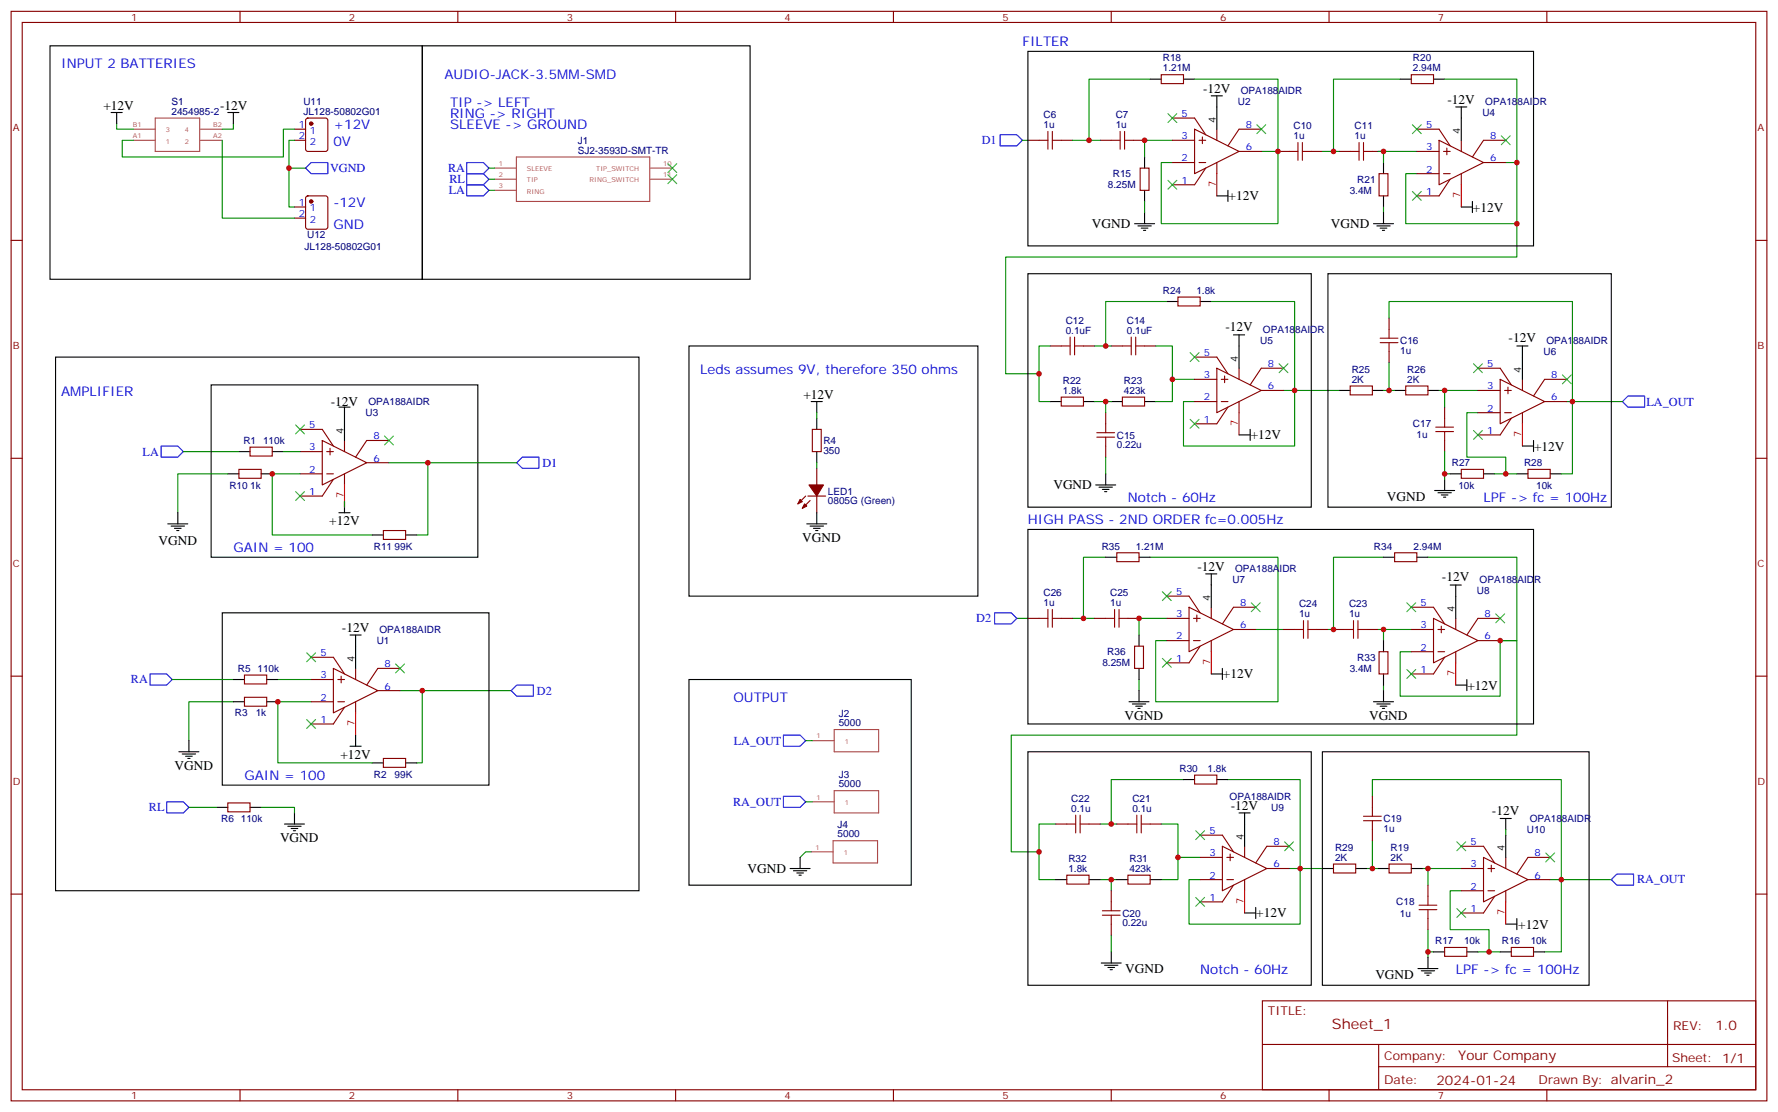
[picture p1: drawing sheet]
<svg xmlns="http://www.w3.org/2000/svg" width="564mm" height="353mm" viewBox="0 0 564 353" stroke-linecap="round" stroke-linejoin="round" font-family="sans-serif">
<g fill="none" stroke="#870000" stroke-width=".35">
<path d="M3.5 3.6h557.4v345.7h-557.4zM7.1 7.1h550.3v338.7h-550.3zM76.2 3.6v3.5M145.3 3.6v3.5M214.5 3.6v3.5M283.6 3.6v3.5M352.8 3.6v3.5M421.9 3.6v3.5M491.1 3.6v3.5M97.2 37.7l.5-.2h5.7l.6 .4 .1 9.4-.5 .7h-5.9l-.6-.4-.1-9.4zM368.7 23.7h7v2.8h-7zM372.2 37.5h7l3.6 5.3"/>
<path d="M448 23.7h7.1v2.8h-7.1zM93.5 44.5h3.5M93.5 41h3.5M326.3 44.5h3.5M336.9 44.5h3.5M349.2 44.5h3.6M359.8 44.5h3.6M361.9 53.3h2.9v7.1h-2.9zM372.2 44.5h7M372.2 51.6h7M379.2 41l14.1 7-14.1 7.1zM380.6 44.5h2.2"/>
<path d="M380.6 51.6h2.2M381.7 43.5v2.1M382.8 53.3l-3.6 5.3h-7M386.3 41v3.5M386.3 51.6v3.5M393.3 48h7.1M400.4 41h-7.1l-3.5 5.3M405.7 48h3.5M416.3 48h3.5M425.1 48h3.5M435.7 48h3.5M437.8 55.1h2.8v7.1h-2.8z"/>
<path d="M449.8 48h7M449.8 41h7l3.6 5.3M449.8 55.1h7M456.8 44.5l14.2 7.1-14.2 7zM458.3 48h2.1M458.3 55.1h2.1M459.3 47v2.1M460.4 56.9l-3.6 5.3h-7M463.9 44.5v3.5M463.9 55.1v3.5M471 51.6h7M478 44.5h-7l-3.6 5.3"/>
<path d="M3.5 76.3h3.6M93.5 65.7h3.5M93.5 69.2h3.5M97.2 62.4l.5-.2h5.7l.6 .4 .1 9.4-.5 .7h-5.9l-.6-.4-.1-9.4zM557.4 76.3h3.5M373.9 94.3h7.1v2.8h-7.1zM333.4 109.8h3.5M344 109.8h3.5M352.8 109.8h3.5M363.4 109.8h3.5M379.2 113.3h7.1l3.5 5.3M386.3 116.8l14.1 7.1-14.1 7.1z"/>
<path d="M388.8 119.3v2.1M393.3 116.8v3.6M407.5 116.8h-7.1l-3.5 5.3M441 101v3.5M441 111.5v3.6M469.2 116.8h7l3.6 5.3M95.2 136.2h7.1l3.5 5.3M102.3 139.8l14.1 7-14.1 7.1zM109.4 139.8v3.5M123.5 139.8h-7.1l-3.5 5.3M257.9 136.2h2.8v7.1h-2.8zM336.9 126h7.1v2.8h-7.1z"/>
<path d="M351 131v3.5M356.3 126h7.1v2.8h-7.1zM379.2 127.4h7.1M379.2 120.4h7.1M387.7 127.4h2.1M387.7 120.4h2.1M389.8 129.2l-3.5 5.3h-7.1M393.3 127.4v3.6M400.4 123.9h7.1M428.6 122.5h7.1v2.8h-7.1zM446.3 122.5h7v2.8h-7zM458.6 129.2v3.5"/>
<path d="M458.6 139.8v3.5M469.2 123.9h7M469.2 131h7M476.2 120.4l14.2 7-14.2 7.1zM477.7 123.9h2.1M477.7 131h2.1M478.7 122.8v2.2M479.8 132.7l-3.6 5.3h-7M483.3 120.4v3.5M483.3 131v3.5M490.4 127.4h7M497.4 120.4h-7l-3.6 5.3"/>
<path d="M3.5 145.4h3.6M75.8 148.9h7.1v2.9h-7.1zM79.4 141.9h7v2.8h-7zM95.2 150.4h7.1M95.2 143.3h7.1M103.7 150.4h2.1M103.7 143.3h2.1M104.8 142.2v2.2M105.8 152.1l-3.5 5.3h-7.1M109.4 150.4v3.5M116.4 146.8h7.1M255.8 157.4l-2.5 2.5"/>
<path d="M256.5 157.4h5.6M257.2 158.8l-2.5 2.5M259.3 148.6v5.3M259.3 157.4v5.3M351 141.5v3.6M463.9 148.9h7.1v2.9h-7.1zM485.1 148.9h7v2.9h-7zM557.4 145.4h3.5M121.7 168.3h7.1v2.9h-7.1zM354.5 175.4h7.1v2.8h-7.1zM442.7 175.4h7.1v2.8h-7.1zM326.3 196.2h3.5"/>
<path d="M336.9 196.2h3.5M347.5 196.2h3.5M358.1 196.2h3.5M370.4 196.2h7.1M370.4 189.2h7.1l3.5 5.3M377.5 192.7l14.1 7-14.1 7.1zM378.9 196.2h2.1M379.9 195.2v2.1M384.5 192.7v3.5M391.6 199.7h7M398.6 192.7h-7l-3.5 5.3M407.5 199.7h3.5"/>
<path d="M418 199.7h3.6M423.3 199.7h3.6M433.9 199.7h3.5M448 199.7h7.1M448 192.7h7.1l3.5 5.3M455.1 196.2l14.1 7.1-14.1 7zM456.5 199.7h2.1M457.6 198.7v2.1M462.1 196.2v3.5M476.2 196.2h-7l-3.5 5.3M3.5 214.6h3.6M77.6 214.2h7.1v2.8h-7.1z"/>
<path d="M98.8 215.6h7M98.8 208.6h7l3.6 5.3M105.8 212.1l14.1 7-14.1 7.1zM107.2 215.6h2.2M108.3 214.6v2.1M112.9 212.1v3.5M119.9 219.1h7.1M127 212.1h-7.1l-3.5 5.3M360.2 205h2.8v7.1h-2.8zM370.4 203.3h7.1M378.9 203.3h2.1M381 205l-3.5 5.3h-7.1"/>
<path d="M384.5 203.3v3.5M437.8 206.8h2.8v7.1h-2.8zM448 206.8h7.1M456.5 206.8h2.1M458.6 208.6l-3.5 5.3h-7.1M462.1 206.8v3.5M469.2 203.3h7M557.4 214.6h3.5M77.6 221.3h7.1v2.8h-7.1zM98.8 222.7h7M107.2 222.7h2.2M109.4 224.4l-3.6 5.3h-7"/>
<path d="M112.9 222.7v3.5M72.3 254.8h7.1v2.8h-7.1zM121.7 240.7h7.1v2.8h-7.1zM379.2 246h7.1v2.8h-7.1zM435.7 252.7v3.5M335.1 261.5h3.6M338.7 277.7h7v2.8h-7zM345.7 261.5h3.5M354.5 261.5h3.6M358.1 277.7h7v2.8h-7zM365.1 261.5h3.6M381 279.1h7.1"/>
<path d="M381 272.1h7.1M381 265h7.1l3.5 5.3M388.1 268.5l14.1 7.1-14.1 7zM389.5 279.1h2.1M389.5 272.1h2.1M390.5 271v2.1M395.1 268.5v3.6M395.1 279.1v3.5M402.2 275.6h7M409.2 268.5h-7l-3.6 5.3M423.3 274.2h7.1v2.8h-7.1zM435.7 263.2v3.6"/>
<path d="M441 274.2h7v2.8h-7zM463.9 268.5h7.1l3.5 5.3M463.9 275.6h7.1M471 272.1l14.1 7-14.1 7.1zM472.4 275.6h2.1M473.4 274.5v2.1M478 272.1v3.5M485.1 279.1h7M492.1 272.1h-7l-3.6 5.3M3.5 283.7h3.6M352.8 282.6v3.6M352.8 293.2v3.6"/>
<path d="M391.6 280.9l-3.5 5.3h-7.1M453.3 280.9v3.5M453.3 291.5v3.5M463.9 282.6h7.1M472.4 282.6h2.1M474.5 284.4l-3.5 5.3h-7.1M478 282.6v3.6M557.4 283.7h3.5M400.8 317.6h156.6v28.2h-156.6zM458.6 300.6h7.1v2.9h-7.1zM479.8 300.6h7v2.9h-7zM529.4 317.6v20.9"/>
<path d="M400.8 331.4h156.5M437.7 338.5h119.6M437.7 331.4v14.1M76.2 345.8v3.5M145.3 345.8v3.5M214.5 345.8v3.5M283.6 345.8v3.5M352.8 345.8v3.5M421.9 345.8v3.5M491.1 345.8v3.5"/>
</g>
<g fill="none" stroke="#00f" stroke-width=".35">
<path d="M97 53.3l1.8-1.7h5.3v3.5h-5.3zM148.2 51.6h5.3l1.7 1.7-1.7 1.8h-5.3zM148.2 58.6h5.3l1.7 1.8-1.7 1.8h-5.3zM148.2 55.1h5.3l1.7 1.8-1.7 1.7h-5.3zM317.5 42.8h5.3l1.8 1.7-1.8 1.8h-5.3zM516.8 125.7h5.3v3.5h-5.3l-1.7-1.8zM51.2 141.5h5.2l1.8 1.8-1.8 1.8h-5.2zM165.8 145.1h5.3v3.5h-5.3l-1.8-1.8zM315.7 194.5h5.3l1.8 1.7-1.8 1.8h-5.3zM47.6 213.9h5.3l1.8 1.7-1.8 1.8h-5.3zM164 217.4h5.3v3.5h-5.3l-1.7-1.8zM248.7 233.3h5.3l1.8 1.7-1.8 1.8h-5.3z"/>
<path d="M52.9 254.4h5.3l1.8 1.8-1.8 1.8h-5.3zM248.7 252.7h5.3l1.8 1.7-1.8 1.8h-5.3zM511.5 279.1l1.8-1.7h5.3v3.5h-5.3z"/>
</g>
<g fill="none" stroke="#a10000" stroke-width=".35">
<path d="M329.8 44.5h2.9M332.7 41.7v5.6M334.1 44.5h2.8M334.1 41.7v5.6M352.8 44.5h2.8M355.6 41.7v5.6M357 44.5h2.8M357 41.7v5.6M409.2 48h2.8M412 45.2v5.7M413.5 48h2.8M413.5 45.2v5.7"/>
<path d="M428.6 48h2.8M431.4 45.2v5.7M432.9 48h2.8M432.9 45.2v5.7M336.9 109.8h2.8M339.7 107v5.6M341.1 109.8h2.9M341.1 107v5.6M356.3 109.8h2.8M359.1 107v5.6M360.5 109.8h2.9M360.5 107v5.6"/>
<path d="M438.1 108.7h5.7M438.1 107.3h5.7M441 104.5v2.8M441 108.7v2.8M348.2 138.7h5.6M348.2 137.3h5.6M351 134.5v2.8M351 138.7v2.8M455.8 136.9h5.6M455.8 135.5h5.6M458.6 132.7v2.8M458.6 136.9v2.9"/>
<path d="M329.8 196.2h2.9M332.7 193.4v5.6M334.1 193.4v5.6M334.1 196.2h2.8M351 196.2h2.8M353.8 193.4v5.6M355.2 196.2h2.9M355.2 193.4v5.6M411 199.7h2.8M413.8 196.9v5.7M415.2 199.7h2.8M415.2 196.9v5.7"/>
<path d="M426.9 199.7h2.8M429.7 196.9v5.7M431.1 199.7h2.8M431.1 196.9v5.7M341.5 258.7v5.6M342.9 258.7v5.6M360.9 258.7v5.6M362.3 258.7v5.6M432.9 259h5.6M435.7 256.2v2.8M338.7 261.5h2.8M342.9 261.5h2.8"/>
<path d="M358.1 261.5h2.8M362.3 261.5h2.8M432.9 260.4h5.6M435.7 260.4v2.8M350 290.4h5.6M350 289h5.6M352.8 286.2v2.8M352.8 290.4v2.8M450.5 288.6h5.6M450.5 287.2h5.6M453.3 284.4v2.8M453.3 288.6v2.9"/>
</g>
<g fill="none" stroke="#000" stroke-width=".35">
<path d="M15.9 14.5h118.2v74.1h-118.2zM134.1 14.5h104v74.1h-104zM326.3 16.3h160.5v61.7h-160.5zM35.3 35.7h3.5M37 35.7v3.5M72.3 35.7h3.5M74.1 35.7v3.5M365.1 25.1h3.6M375.7 25.1h3.5M384.5 30.4h3.6M386.3 30.4v10.6M444.5 25.1h3.5"/>
<path d="M455.1 25.1h3.5M462.1 33.9h3.6M463.9 33.9v10.6M363.4 49.8v3.5M439.2 51.6v3.5M360.2 71h6.3M361.2 71.7h4.3M362.3 72.4h2.1M363 73.1h.7M363.4 60.4v3.5M363.4 67.5v3.5M386.3 62.2h3.5"/>
<path d="M389.8 60.4v3.5M436 71h6.4M437.1 71.7h4.2M438.1 72.4h2.2M438.9 73.1h.7M439.2 62.2v3.5M439.2 67.5v3.5M463.9 65.7h3.5M467.4 63.9v3.6M326.3 86.9h90v74h-90zM370.4 95.7h3.5M381 95.7h3.5"/>
<path d="M421.6 86.9h89.9v74h-89.9zM17.6 113.3h185.2v169.3h-185.2zM218.7 109.8h91.7v79.4h-91.7zM391.6 106.3h3.5M393.3 106.3v10.5M481.5 109.8h3.6M483.3 109.8v10.6M67 122.1h84.7v54.7h-84.7zM107.6 129.2h3.5M109.4 129.2v10.6M257.5 127.4h3.6M259.3 127.4v3.6"/>
<path d="M259.3 132.7v3.5M333.4 127.4h3.5M344 127.4h3.5M352.8 127.4h3.5M363.4 127.4h3.5M393.3 138h3.6M396.9 136.2v3.6M425.1 123.9h3.5M435.7 123.9h3.5M442.7 123.9h3.6M453.3 123.9h3.5M486.8 139.8v3.5"/>
<path d="M72.3 150.4h3.5M75.8 143.3h3.6M82.9 150.4h3.5M86.4 143.3h3.6M109.4 159.2v3.5M259.3 143.3v3.5M347.8 153.9h6.4M348.9 154.6h4.2M350 155.3h2.1M350.7 156h.7M351 150.4v3.5M455.4 155.6h6.4"/>
<path d="M456.5 156.4h4.2M457.6 157.1h2.1M458.3 157.8h.7M458.6 152.1v3.5M460.4 150.4h3.5M471 150.4h3.5M481.5 150.4h3.6M483.3 141.5h3.5M492.1 150.4h3.6M53.3 166.2h6.3M54.3 166.9h4.3M55.4 167.6h2.1"/>
<path d="M56.1 168.3h.7M56.4 162.7v3.5M107.6 162.7h3.5M118.2 169.8h3.5M128.8 169.8h3.5M256.1 166.2h6.4M257.2 166.9h4.2M258.2 167.6h2.1M258.9 168.3h.7M259.3 162.7v3.5M326.3 168h160.5v61.7h-160.5zM351 176.8h3.5"/>
<path d="M361.6 176.8h3.5M439.2 176.8h3.5M449.8 176.8h3.5M70.6 194.5h84.6v54.6h-84.6zM382.8 182.1h3.5M384.5 182.1v10.6M460.4 185.6h3.5M462.1 185.6v10.6M74.1 215.6h3.5M84.7 215.6h3.5M111.1 201.5h3.6M112.9 201.5v10.6"/>
<path d="M218.7 215.6h70.6v65.3h-70.6zM361.6 201.5v3.5M361.6 212.1v3.5M361.6 219.1v3.6M384.5 213.9h3.6M388.1 212.1v3.5M439.2 203.3v3.5M439.2 213.9v3.5M439.2 219.1v3.6M462.1 217.4h3.6M465.7 215.6v3.5M56.8 238.5h6.3"/>
<path d="M57.9 239.3h4.2M58.9 240h2.1M60 235v3.5M74.1 222.7h3.5M84.7 222.7h3.5M111.1 236.8h3.6M112.9 233.3v3.5M326.3 238.5h90v74.1h-90zM358.4 222.7h6.4M359.5 223.4h4.2M360.5 224.1h2.2M361.2 224.8h.7"/>
<path d="M419.8 238.5h84.7v74.1h-84.7zM436 222.7h6.4M437.1 223.4h4.2M438.1 224.1h2.2M438.9 224.8h.7M59.6 240.7h.7M68.8 256.2h3.5M79.4 256.2h3.5M93.5 258v3.5M118.2 242.1h3.5M128.8 242.1h3.5M375.7 247.4h3.5"/>
<path d="M386.3 247.4h3.5M393.3 258h3.6M395.1 258v10.5M476.2 259.7h3.6M478 259.7v3.5M90.3 261.5h6.4M91.4 262.2h4.2M92.4 262.9h2.1M93.1 263.6h.7M250.8 275.6h6.4M251.9 276.3h4.2M252.9 277h2.2"/>
<path d="M253.6 277.7h.8M254 272.1v3.5M335.1 279.1h3.6M345.7 279.1h3.5M354.5 279.1h3.6M365.1 279.1h3.6M419.8 275.6h3.5M430.4 275.6h3.5M437.4 275.6h3.6M448 275.6h3.6M478 265v7.1M395.1 289.7h3.5"/>
<path d="M398.6 287.9v3.6M478 293.2h3.5M481.5 291.5v3.5M349.6 305.6h6.4M350.7 306.3h4.2M351.7 307h2.1M352.4 307.7h.7M352.8 302v3.6M450.1 307.3h6.4M451.2 308h4.2M452.3 308.8h2.1M453 309.5h.7"/>
<path d="M453.3 303.8v3.5M455.1 302h3.5M465.7 302h3.5M476.2 302h3.6M486.8 302h3.6"/>
</g>
<g fill="none" stroke="#008700" stroke-width=".35">
<path d="M37 39.2v1.8h5.3M74.1 39.2v1.8h-3.5M365.1 25.1h-19.4v19.4M379.2 25.1h26.5v45.9h-37v-19.4h3.5M444.5 25.1h-21.2v22.9M458.6 25.1h22.9v26.5M70.6 44.5v24.7h22.9M91.7 53.3h5.3M93.5 44.5h-1.8v21.2h1.8M93.5 41h-3.5v8.8h-51.2v-5.3h3.5M155.2 53.3h1.8M155.2 56.9h1.8"/>
<path d="M324.6 44.5h1.7M340.4 44.5h8.8M372.2 44.5h-8.8v5.3M400.4 48h5.3M419.8 48h5.3M437.4 48h1.8v3.6M439.2 48h10.6M478 51.6h3.5v19.4h-35.2v-15.9h3.5M155.2 60.4h1.8M363.4 63.9v3.6M439.2 65.7v1.8M481.5 71v10.6h-162.2v37h10.5"/>
<path d="M370.4 95.7h-19.4v14.1M384.5 95.7h26.5v28.2h14.1M333.4 109.8h-3.6v17.6h3.6M347.5 109.8h5.3M366.9 109.8h5.3v17.6h-5.3M441 101v-5.3h58.2v31.7h-1.8M441 115.1v8.8M259.3 131v1.7M347.5 127.4h5.3M351 127.4v3.6M372.2 120.4h7M407.5 123.9h3.5v17.6h-35.3v-14.1h3.5"/>
<path d="M439.2 123.9h3.5M456.8 123.9h12.4M458.6 123.9v5.3M469.2 131h-3.5v14.1h12.3v5.3M515.1 127.4h-15.9v23h-3.5M58.2 143.3h17.6M72.3 150.4h-15.9v12.3M90 143.3h5.2M95.2 150.4h-8.8v19.4h31.8M109.4 159.2v1.7M123.5 146.8h12.3v23h-3.5M135.8 146.8h28.2"/>
<path d="M259.3 146.8v1.8M351 145.1v5.3M458.6 143.3v7.1h1.8M458.6 150.4v1.7M474.5 150.4h7M351 176.8h-7v19.4M365.1 176.8h40.6v45.9h-38.8v-19.4h3.5M439.2 176.8h-15.9v22.9h-1.7M453.3 176.8h28.2v26.5h-5.3M322.8 196.2h3.5M340.4 196.2h7.1M370.4 196.2h-8.8v5.3"/>
<path d="M398.6 199.7h8.9M437.4 199.7h10.6M439.2 199.7v3.6M54.7 215.6h19.4M88.2 215.6h10.6M127 219.1h7.1v23h-1.8M134.1 219.1h28.2M361.6 215.6v3.5M439.2 217.4v1.7M476.2 203.3h5.3v30h-160.5v37h8.8M476.2 203.3v17.6h-31.7v-14.1h3.5M74.1 222.7h-14.1v12.3"/>
<path d="M98.8 222.7h-10.6v19.4h30M255.8 235h2.1M60 256.2h8.8M82.9 256.2h10.6v1.8M255.8 254.4h2.1M375.7 247.4h-22.9v14.1M389.8 247.4h22.9v28.2h7.1M435.7 252.7v-5.3h60v31.7h-3.6M257.5 270.3h-1.7l-1.8 1.8M335.1 261.5h-5.3v17.6h5.3M349.2 279.1h5.3M349.2 261.5h5.3"/>
<path d="M352.8 279.1v3.5M368.7 261.5h5.2v17.6h-5.2M373.9 272.1h7.1M409.2 275.6h3.5v17.6h-35.2v-14.1h3.5M433.9 275.6h3.5M435.7 266.8v8.8M451.6 275.6h12.3M453.3 275.6v5.3M478 263.2v1.8M511.5 279.1h-15.8v22.9h-5.3M352.8 296.8v5.2M453.3 295v7h1.8"/>
<path d="M463.9 282.6h-3.5v12.4h12.3v7M453.3 302v1.8M469.2 302h7"/>
</g>
<g fill="none" stroke="#a64a4a" stroke-width=".35">
<path d="M49.3 37.5h14.1v10.5h-14.1zM42.3 44.5h7M42.3 41h7M63.6 44.5h7M63.6 41h7M157 53.3h6.9M157 56.9h6.9M163.9 49.8h42.4v14.1h-42.4zM206.5 53.3h6.9M206.5 56.9h6.9M157 60.4h6.9M257.9 235h6.9"/>
<path d="M264.8 231.5h14.1v7h-14.1zM257.9 254.4h6.9M264.8 250.9h14.1v7.1h-14.1zM257.5 270.3h7M264.5 266.8h14.1v7h-14.1z"/>
</g>
<g fill="none" stroke="#3c3" stroke-width=".35">
<path d="M370.8 36.1l2.8 2.8M373.6 36.1l-2.8 2.8M399 39.6l2.8 2.8M401.8 39.6l-2.8 2.8M448.4 39.6l2.8 2.8M451.2 39.6l-2.8 2.8M212 51.9l2.8 2.9M212 55.5l2.8 2.8M214.8 51.9l-2.8 2.9M214.8 55.5l-2.8 2.8M370.8 57.2l2.8 2.8M373.6 57.2l-2.8 2.8"/>
<path d="M476.6 43.1l2.8 2.8M479.4 43.1l-2.8 2.8M448.4 60.7l2.8 2.9M451.2 60.7l-2.8 2.9M377.8 111.9l2.8 2.8M380.6 111.9l-2.8 2.8M406 115.4l2.9 2.9M408.9 115.4l-2.9 2.9M467.8 115.4l2.8 2.9M470.6 115.4l-2.8 2.9M496 119l2.8 2.8M498.8 119l-2.8 2.8"/>
<path d="M93.8 134.8l2.9 2.9M96.7 134.8l-2.9 2.9M122.1 138.4l2.8 2.8M124.9 138.4l-2.8 2.8M377.8 133.1l2.8 2.8M380.6 133.1l-2.8 2.8M467.8 136.6l2.8 2.8M470.6 136.6l-2.8 2.8M93.8 156l2.9 2.8M96.7 156l-2.9 2.8M369 187.7l2.8 2.9M371.8 187.7l-2.8 2.9"/>
<path d="M397.2 191.3l2.8 2.8M400 191.3l-2.8 2.8M446.6 191.3l2.8 2.8M449.4 191.3l-2.8 2.8M474.8 194.8l2.9 2.8M477.7 194.8l-2.9 2.8M97.4 207.2l2.8 2.8M100.2 207.2l-2.8 2.8M125.6 210.7l2.8 2.8M128.4 210.7l-2.8 2.8M369 208.9l2.8 2.8M371.8 208.9l-2.8 2.8"/>
<path d="M446.6 212.4l2.8 2.9M449.4 212.4l-2.8 2.9M97.4 228.3l2.8 2.8M100.2 228.3l-2.8 2.8M379.6 263.6l2.8 2.8M382.4 263.6l-2.8 2.8M407.8 267.1l2.8 2.8M410.6 267.1l-2.8 2.8M462.5 267.1l2.8 2.8M465.3 267.1l-2.8 2.8M490.7 270.7l2.8 2.8M493.5 270.7l-2.8 2.8"/>
<path d="M379.6 284.8l2.8 2.8M382.4 284.8l-2.8 2.8M462.5 288.3l2.8 2.8M465.3 288.3l-2.8 2.8"/>
</g>
<g fill="#870000" stroke="#870000" stroke-width=".35">
<path d="M255.4 159.9l.7 .7-1.4 .7z"/>
<path d="M254 158.5l.7 .7-1.4 .7z"/>
<path d="M256.8 153.9h4.6l-2.1 3.5z"/>
<circle cx="98.8" cy="39.2" r=".53"/>
<circle cx="98.8" cy="63.9" r=".53"/>
</g>
<path d="M386.3 55.1v7.1M463.9 58.6v7.1M393.3 131v7M483.3 134.5v7M109.4 153.9v7M384.5 206.8v7.1M462.1 210.3v7.1M112.9 226.2v7.1M395.1 282.6v7.1M478 286.2v7" fill="none" stroke="#f00" stroke-width=".35"/>
<g fill="#c00">
<circle cx="345.7" cy="44.5" r=".88"/>
<circle cx="363.4" cy="44.5" r=".88"/>
<circle cx="423.3" cy="48" r=".88"/>
<circle cx="372.2" cy="120.4" r=".88"/>
<circle cx="411" cy="123.9" r=".88"/>
<circle cx="351" cy="109.8" r=".88"/>
<circle cx="351" cy="127.4" r=".88"/>
<circle cx="481.5" cy="71" r=".88"/>
<circle cx="441" cy="123.9" r=".88"/>
<circle cx="458.6" cy="123.9" r=".88"/>
<circle cx="499.2" cy="127.4" r=".88"/>
<circle cx="478" cy="150.4" r=".88"/>
<circle cx="458.6" cy="150.4" r=".88"/>
<circle cx="453.3" cy="302" r=".88"/>
<circle cx="472.7" cy="302" r=".88"/>
<circle cx="495.7" cy="279.1" r=".88"/>
<circle cx="453.3" cy="275.6" r=".88"/>
<circle cx="435.7" cy="275.6" r=".88"/>
<circle cx="329.8" cy="270.3" r=".88"/>
<circle cx="352.8" cy="279.1" r=".88"/>
<circle cx="352.8" cy="261.5" r=".88"/>
<circle cx="412.8" cy="275.6" r=".88"/>
<circle cx="373.9" cy="272.1" r=".88"/>
<circle cx="439.2" cy="199.7" r=".88"/>
<circle cx="476.3" cy="203.3" r=".88"/>
<circle cx="361.6" cy="196.2" r=".88"/>
<circle cx="344" cy="196.2" r=".88"/>
<circle cx="405.7" cy="48" r=".88"/>
<circle cx="423.3" cy="199.7" r=".88"/>
<circle cx="135.8" cy="146.8" r=".88"/>
<circle cx="88.2" cy="222.7" r=".88"/>
<circle cx="329.8" cy="118.6" r=".88"/>
<circle cx="86.4" cy="150.4" r=".88"/>
<circle cx="134.1" cy="219.1" r=".88"/>
<circle cx="481.5" cy="51.6" r=".88"/>
<circle cx="439.2" cy="48" r=".88"/>
<circle cx="91.7" cy="53.3" r=".88"/>
</g>
<text font-size="4.6" fill="#800" x="422.8" y="326.6">Sheet_1</text>
<g font-size="4.2" fill="#00f">
<text x="324.6" y="14.5">FILTER</text>
<text x="19.4" y="21.6">INPUT 2 BATTERIES</text>
<text x="141.1" y="25.1">AUDIO-JACK-3.5MM-SMD</text>
<text x="142.9" y="33.9">TIP -&gt; LEFT</text>
<text x="105.8" y="41">+12V</text>
<text x="142.9" y="37.5">RING -&gt; RIGHT</text>
<text x="142.9" y="41">SLEEVE -&gt; GROUND</text>
<text x="105.8" y="46.3">0V</text>
<text x="105.8" y="65.7">-12V</text>
<text x="105.8" y="72.7">GND</text>
<text x="222.2" y="118.6">Leds assumes 9V, therefore 350 ohms</text>
<text x="19.4" y="125.7">AMPLIFIER</text>
<text x="358.1" y="159.2">Notch - 60Hz</text>
<text x="471" y="159.2">LPF -&gt; fc = 100Hz</text>
<text x="326.3" y="166.2">HIGH PASS - 2ND ORDER fc=0.005Hz</text>
<text x="74.1" y="175">GAIN = 100</text>
<text x="232.8" y="222.7">OUTPUT</text>
<text x="77.6" y="247.4">GAIN = 100</text>
<text x="381" y="309.1">Notch - 60Hz</text>
<text x="462.1" y="309.1">LPF -&gt; fc = 100Hz</text>
</g>
<g font-size="4.2">
<text x="381.9" y="29.4">-12V</text>
<text x="32.8" y="35">+12V</text>
<text x="69.8" y="35">-12V</text>
<text x="459.5" y="32.9">-12V</text>
<text x="390" y="63.6">+12V</text>
<text x="467.6" y="67.1">+12V</text>
<text x="346.7" y="72.5">VGND</text>
<text x="422.5" y="72.5">VGND</text>
<text x="389" y="105.1">-12V</text>
<text x="478.9" y="108.7">-12V</text>
<text x="105" y="128.9">-12V</text>
<text x="255.1" y="126.7">+12V</text>
<text x="397.1" y="139.4">+12V</text>
<text x="487" y="143">+12V</text>
<text x="334.4" y="155.3">VGND</text>
<text x="440.2" y="158.8">VGND</text>
<text x="104.5" y="166.7">+12V</text>
<text x="50.3" y="173">VGND</text>
<text x="254.7" y="171.9">VGND</text>
<text x="380.2" y="181.1">-12V</text>
<text x="457.8" y="184.5">-12V</text>
<text x="108.5" y="200.4">-12V</text>
<text x="388.2" y="215.3">+12V</text>
<text x="465.8" y="218.8">+12V</text>
<text x="357" y="228.3">VGND</text>
<text x="434.6" y="228.3">VGND</text>
<text x="55.4" y="244.2">VGND</text>
<text x="108" y="240.7">+12V</text>
<text x="390.7" y="256.9">-12V</text>
<text x="473.6" y="258.7">-12V</text>
<text x="88.9" y="267.1">VGND</text>
<text x="237.3" y="277.1">VGND</text>
<text x="398.8" y="291.1">+12V</text>
<text x="482" y="294.6">+12V</text>
<text x="357.2" y="308.8">VGND</text>
<text x="436.6" y="310.6">VGND</text>
</g>
<g font-size="4.2" fill="#800">
<text x="544.6" y="326.8">1.0</text>
<text x="462.9" y="336.4">Your Company</text>
<text x="456" y="344.2">2024-01-24</text>
</g>
<g font-size="3.9" fill="#00f">
<text x="311.7" y="45.8">D1</text>
<text x="104.8" y="54.6">VGND</text>
<text x="142.2" y="54.6">RA</text>
<text x="142.7" y="58.1">RL</text>
<text x="142.4" y="61.6">LA</text>
<text x="522.7" y="128.8">LA_OUT</text>
<text x="45.3" y="144.6">LA</text>
<text x="172.2" y="148.1">D1</text>
<text x="309.9" y="197.5">D2</text>
<text x="41.6" y="216.8">RA</text>
<text x="170.4" y="220.4">D2</text>
<text x="232.9" y="236.3">LA_OUT</text>
<text x="47.3" y="257.4">RL</text>
<text x="232.8" y="255.7">RA_OUT</text>
<text x="519.7" y="280.2">RA_OUT</text>
</g>
<g font-size="3.9" fill="#800">
<text x="402.5" y="322.2">TITLE:</text>
<text x="531.1" y="326.8">REV:</text>
<text x="439.4" y="336.4">Company:</text>
<text x="530.8" y="337">Sheet: 1/1</text>
<text x="439.4" y="344">Date:</text>
<text x="488.5" y="344.1">Draw</text>
<text x="498.6" y="344.1">n By: alvarin_2</text>
</g>
<g font-size="3.2" fill="#800">
<text x="41.6" y="6.6">1</text>
<text x="110.8" y="6.6">2</text>
<text x="179.9" y="6.6">3</text>
<text x="249.1" y="6.6">4</text>
<text x="318.2" y="6.6">5</text>
<text x="387.3" y="6.6">6</text>
<text x="456.5" y="6.6">7</text>
<text x="4.1" y="41.7">A</text>
<text x="557.9" y="41.7">A</text>
<text x="4.1" y="110.8">B</text>
<text x="557.9" y="110.8">B</text>
<text x="4.1" y="180">C</text>
<text x="557.9" y="180">C</text>
<text x="4.1" y="249.1">D</text>
<text x="557.9" y="249.1">D</text>
<text x="41.6" y="348.8">1</text>
<text x="110.8" y="348.8">2</text>
<text x="179.9" y="348.8">3</text>
<text x="249.1" y="348.8">4</text>
<text x="318.2" y="348.8">5</text>
<text x="387.3" y="348.8">6</text>
<text x="456.5" y="348.8">7</text>
</g>
<g font-size="3.2" fill="#000080">
<text x="369.2" y="22.6">1.21M</text>
<text x="369.2" y="19.5">R18</text>
<text x="448.5" y="22.6">2.94M</text>
<text x="448.5" y="19.5">R20</text>
<text x="393.9" y="29.8">OPA188AIDR</text>
<text x="54.4" y="33.3">S1</text>
<text x="96.3" y="33.2">U11</text>
<text x="393" y="33.3">U2</text>
<text x="471.5" y="33.3">OPA188AIDR</text>
<text x="54.4" y="36.4">2454985-2</text>
<text x="96.3" y="36.4">JL128-50802G01</text>
<text x="331.3" y="40.6">1u</text>
<text x="331.3" y="37.4">C6</text>
<text x="354.2" y="40.6">1u</text>
<text x="354.2" y="37.4">C7</text>
<text x="410.6" y="41">C10</text>
<text x="430" y="41">C11</text>
<text x="470.6" y="36.9">U4</text>
<text x="183.4" y="45.7">J1</text>
<text x="410.6" y="44.2">1u</text>
<text x="430" y="44.2">1u</text>
<text x="183.4" y="48.8">SJ2-3593D-SMT-TR</text>
<text x="351.7" y="59.8">8.25M</text>
<text x="353.3" y="56.3">R15</text>
<text x="430.9" y="58">R21</text>
<text x="428.5" y="61.5">3.4M</text>
<text x="97.5" y="75.7">U12</text>
<text x="96.6" y="79.2">JL128-50802G01</text>
<text x="369.2" y="93.3">R24</text>
<text x="379.8" y="93.3">1.8k</text>
<text x="338.3" y="105.9">0.1uF</text>
<text x="338.3" y="102.7">C12</text>
<text x="357.7" y="105.9">0.1uF</text>
<text x="357.7" y="102.7">C14</text>
<text x="400.9" y="105.6">OPA188AIDR</text>
<text x="400.1" y="109.2">U5</text>
<text x="444.5" y="112.3">1u</text>
<text x="444.5" y="109.1">C16</text>
<text x="490" y="112.7">U6</text>
<text x="490.9" y="109.2">OPA188AIDR</text>
<text x="429.1" y="118.4">R25</text>
<text x="446.8" y="118.4">R26</text>
<text x="337.4" y="125">1.8k</text>
<text x="337.4" y="121.9">R22</text>
<text x="356.8" y="125">423k</text>
<text x="356.8" y="121.9">R23</text>
<text x="429.1" y="121.4">2K</text>
<text x="446.8" y="121.4">2K</text>
<text x="117" y="128.6">OPA188AIDR</text>
<text x="116.1" y="132.1">U3</text>
<text x="448.5" y="135.6">C17</text>
<text x="77.3" y="140.9">R1</text>
<text x="83.5" y="140.9">110k</text>
<text x="261.4" y="140.9">R4</text>
<text x="354.5" y="142.3">0.22u</text>
<text x="354.5" y="139.2">C15</text>
<text x="449.7" y="139.1">1u</text>
<text x="261.4" y="144.1">350</text>
<text x="460.9" y="148">R27</text>
<text x="483.8" y="148">R28</text>
<text x="72.8" y="155">R10</text>
<text x="79.4" y="155">1k</text>
<text x="463" y="155">10k</text>
<text x="487.7" y="155">10k</text>
<text x="262.8" y="159.9">0805G (Green)</text>
<text x="262.8" y="156.9">LED1</text>
<text x="118.7" y="174.4">R11</text>
<text x="125.3" y="174.4">99K</text>
<text x="349.8" y="174.5">R35</text>
<text x="360.5" y="174.5">1.21M</text>
<text x="436.2" y="174.5">R34</text>
<text x="448.7" y="174.5">2.94M</text>
<text x="391.2" y="185">U7</text>
<text x="392.1" y="181.5">OPA188AIDR</text>
<text x="469.7" y="185">OPA188AIDR</text>
<text x="331.3" y="189.1">C26</text>
<text x="352.4" y="189.1">C25</text>
<text x="468.9" y="188.5">U8</text>
<text x="331.3" y="192.3">1u</text>
<text x="352.4" y="192.3">1u</text>
<text x="412.4" y="195.9">1u</text>
<text x="412.4" y="192.7">C24</text>
<text x="428.3" y="195.9">1u</text>
<text x="428.3" y="192.7">C23</text>
<text x="120.5" y="200.9">OPA188AIDR</text>
<text x="119.6" y="204.4">U1</text>
<text x="351.5" y="207.9">R36</text>
<text x="430.9" y="209.7">R33</text>
<text x="75.5" y="213.2">R5</text>
<text x="81.7" y="213.2">110k</text>
<text x="350" y="211.5">8.25M</text>
<text x="428.5" y="213.2">3.4M</text>
<text x="74.6" y="227.4">R3</text>
<text x="81.2" y="227.4">1k</text>
<text x="266.2" y="227.4">J2</text>
<text x="266.2" y="230.4">5000</text>
<text x="374.5" y="245">R30</text>
<text x="383.4" y="245">1.8k</text>
<text x="118.7" y="246.8">R2</text>
<text x="125.3" y="246.8">99K</text>
<text x="266.2" y="249.8">5000</text>
<text x="266.2" y="246.8">J3</text>
<text x="340.1" y="257.6">0.1u</text>
<text x="340.1" y="254.4">C22</text>
<text x="359.5" y="257.6">0.1u</text>
<text x="359.5" y="254.4">C21</text>
<text x="390.4" y="253.8">OPA188AIDR</text>
<text x="403.6" y="257.3">U9</text>
<text x="70.2" y="260.9">R6</text>
<text x="76.4" y="260.9">110k</text>
<text x="265.9" y="262.7">J4</text>
<text x="439.2" y="260.8">C19</text>
<text x="485.6" y="260.9">OPA188AIDR</text>
<text x="265.9" y="265.7">5000</text>
<text x="439.2" y="264">1u</text>
<text x="484.7" y="264.4">U10</text>
<text x="339.2" y="273.6">R32</text>
<text x="358.6" y="273.6">R31</text>
<text x="423.8" y="273.1">2K</text>
<text x="423.8" y="270">R29</text>
<text x="441.5" y="273.1">2K</text>
<text x="441.5" y="270">R19</text>
<text x="339.2" y="276.6">1.8k</text>
<text x="358.6" y="276.6">423k</text>
<text x="443.2" y="287.3">C18</text>
<text x="356.3" y="294">0.22u</text>
<text x="356.3" y="290.9">C20</text>
<text x="444.4" y="290.8">1u</text>
<text x="455.6" y="299.7">R17</text>
<text x="464.8" y="299.7">10k</text>
<text x="476.8" y="299.7">R16</text>
<text x="485.9" y="299.7">10k</text>
</g>
<g font-size="3.2" fill="#00f">
<text x="94.8" y="40.6">1</text>
<text x="375.1" y="37.1">5</text>
<text x="395.5" y="40.6">8</text>
<text x="452.7" y="40.6">5</text>
<text x="94.8" y="44.2">2</text>
<text x="98.3" y="42.4">1</text>
<text x="98.3" y="45.9">2</text>
<text x="375.1" y="44.2">3</text>
<text x="395.5" y="47.7">6</text>
<text x="452.7" y="47.7">3</text>
<text x="473.1" y="44.2">8</text>
<text x="375.1" y="51.2">2</text>
<text x="473.1" y="51.2">6</text>
<text x="375.1" y="58.3">1</text>
<text x="452.7" y="54.8">2</text>
<text x="94.8" y="65.3">1</text>
<text x="452.7" y="61.8">1</text>
<text x="94.8" y="68.9">2</text>
<text x="98.3" y="67.1">1</text>
<text x="98.3" y="70.6">2</text>
<text x="382.2" y="113">5</text>
<text x="402.5" y="116.5">8</text>
<text x="472.1" y="116.5">5</text>
<text x="382.2" y="120">3</text>
<text x="402.5" y="123.5">6</text>
<text x="472.1" y="123.5">3</text>
<text x="492.5" y="120">8</text>
<text x="382.2" y="127.1">2</text>
<text x="472.1" y="130.6">2</text>
<text x="492.5" y="127.1">6</text>
<text x="98.2" y="135.9">5</text>
<text x="382.2" y="134.1">1</text>
<text x="472.1" y="137.7">1</text>
<text x="98.2" y="142.9">3</text>
<text x="118.5" y="139.4">8</text>
<text x="118.5" y="146.5">6</text>
<text x="98.2" y="150">2</text>
<text x="98.2" y="157.1">1</text>
<text x="373.3" y="188.8">5</text>
<text x="373.3" y="195.9">3</text>
<text x="393.7" y="192.3">8</text>
<text x="451" y="192.3">5</text>
<text x="471.3" y="195.9">8</text>
<text x="373.3" y="202.9">2</text>
<text x="393.7" y="199.4">6</text>
<text x="451" y="199.4">3</text>
<text x="471.3" y="202.9">6</text>
<text x="101.7" y="208.2">5</text>
<text x="373.3" y="210">1</text>
<text x="451" y="206.4">2</text>
<text x="101.7" y="215.3">3</text>
<text x="122.1" y="211.7">8</text>
<text x="451" y="213.5">1</text>
<text x="122.1" y="218.8">6</text>
<text x="101.7" y="222.3">2</text>
<text x="101.7" y="229.4">1</text>
<text x="383.9" y="264.7">5</text>
<text x="404.3" y="268.2">8</text>
<text x="466.8" y="268.2">5</text>
<text x="383.9" y="271.7">3</text>
<text x="404.3" y="275.2">6</text>
<text x="466.8" y="275.2">3</text>
<text x="487.2" y="271.7">8</text>
<text x="383.9" y="278.8">2</text>
<text x="487.2" y="278.8">6</text>
<text x="383.9" y="285.8">1</text>
<text x="466.8" y="282.3">2</text>
<text x="466.8" y="289.3">1</text>
</g>
<g font-size="3.2">
<text x="385.9" y="38.9" transform="rotate(-90 385.9 38.9)">4</text>
<text x="463.5" y="42.4" transform="rotate(-90 463.5 42.4)">4</text>
<text x="393" y="114.7" transform="rotate(-90 393 114.7)">4</text>
<text x="483" y="118.3" transform="rotate(-90 483 118.3)">4</text>
<text x="109" y="137.7" transform="rotate(-90 109 137.7)">4</text>
<text x="384.2" y="190.6" transform="rotate(-90 384.2 190.6)">4</text>
<text x="461.8" y="194.1" transform="rotate(-90 461.8 194.1)">4</text>
<text x="112.5" y="210" transform="rotate(-90 112.5 210)">4</text>
<text x="394.8" y="266.4" transform="rotate(-90 394.8 266.4)">4</text>
<text x="477.7" y="269.9" transform="rotate(-90 477.7 269.9)">4</text>
</g>
<g font-size="3.2" fill="#f00">
<text x="385.9" y="59.2" transform="rotate(-90 385.9 59.2)">7</text>
<text x="463.5" y="62.8" transform="rotate(-90 463.5 62.8)">7</text>
<text x="393" y="135.1" transform="rotate(-90 393 135.1)">7</text>
<text x="483" y="138.6" transform="rotate(-90 483 138.6)">7</text>
<text x="109" y="158" transform="rotate(-90 109 158)">7</text>
<text x="384.2" y="210.9" transform="rotate(-90 384.2 210.9)">7</text>
<text x="461.8" y="214.5" transform="rotate(-90 461.8 214.5)">7</text>
<text x="112.5" y="230.3" transform="rotate(-90 112.5 230.3)">7</text>
<text x="394.8" y="286.8" transform="rotate(-90 394.8 286.8)">7</text>
<text x="477.7" y="290.3" transform="rotate(-90 477.7 290.3)">7</text>
</g>
<g font-size="2.1" fill="#a54b4b">
<text x="42.2" y="40.3">B1</text>
<text x="67.7" y="40.3">B2</text>
<text x="42.2" y="43.8">A1</text>
<text x="52.6" y="45.6">1</text>
<text x="52.6" y="42">3</text>
<text x="58.7" y="45.6">2</text>
<text x="58.7" y="42">4</text>
<text x="67.7" y="43.8">A2</text>
<text x="158.3" y="52.6">1</text>
<text x="210.5" y="52.6">10</text>
<text x="158.3" y="56.2">2</text>
<text x="158.3" y="59.7">3</text>
<text x="167.3" y="54.4">SLEEVE</text>
<text x="167.3" y="57.9">TIP</text>
<text x="187.2" y="57.9">RING_SWITCH</text>
<text x="189.3" y="54.4">TIP_SWITCH</text>
<text x="210.5" y="56.2">11</text>
<text x="167.3" y="61.4">RING</text>
<text x="259.2" y="234.3">1</text>
<text x="268.2" y="236.1">1</text>
<text x="259.2" y="253.7">1</text>
<text x="268.2" y="255.5">1</text>
<text x="258.9" y="269.6">1</text>
<text x="267.8" y="271.3">1</text>
</g>
</svg>
